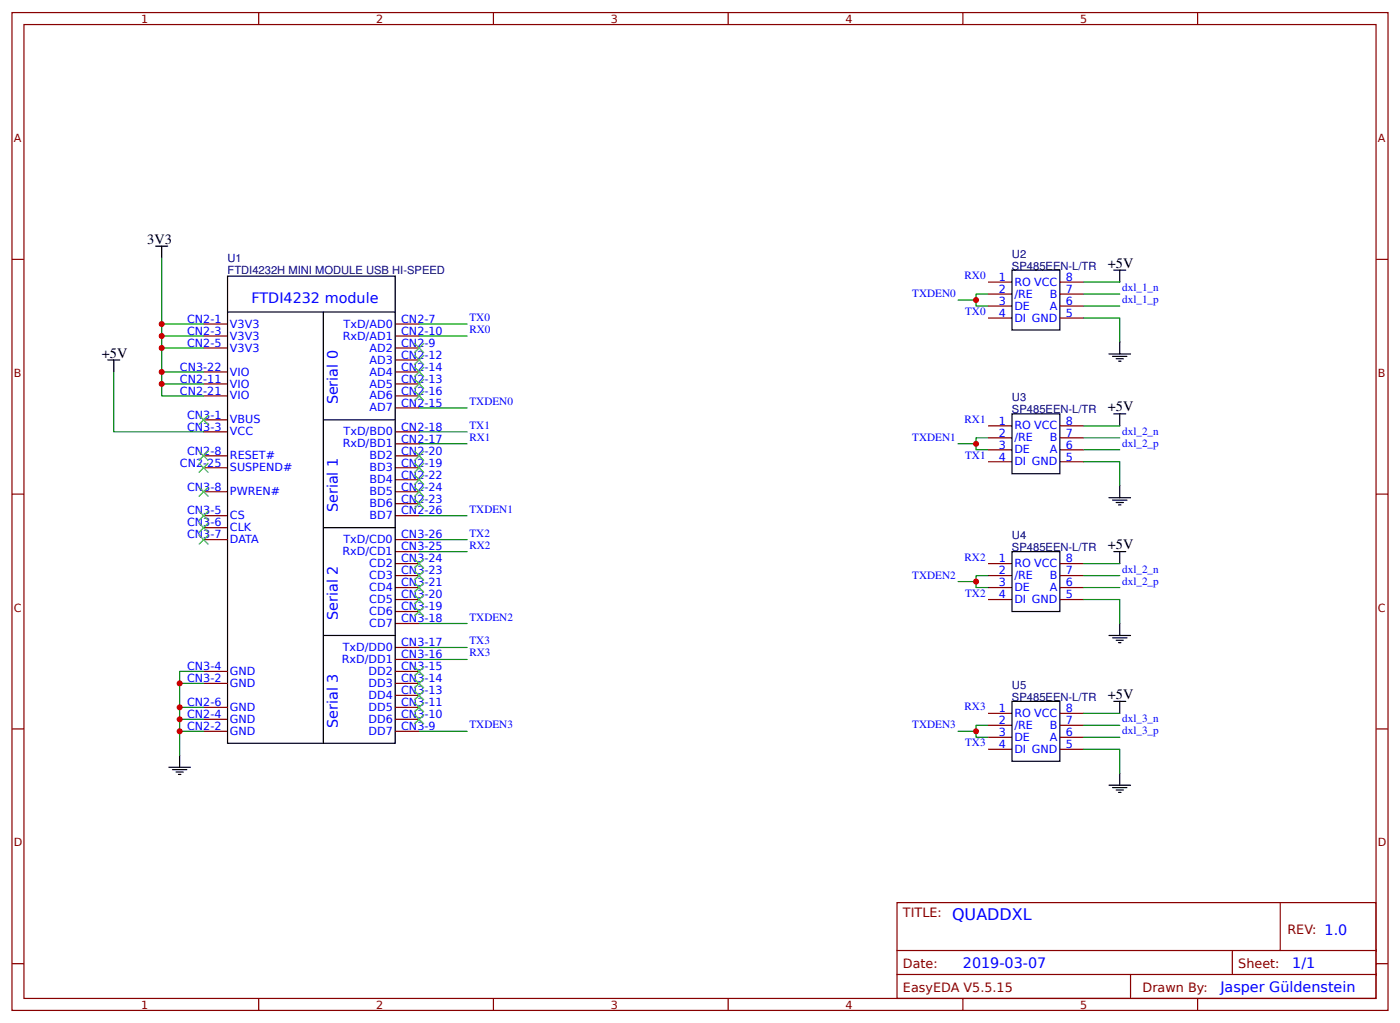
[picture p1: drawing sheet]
<svg xmlns="http://www.w3.org/2000/svg" width="309mm" height="226mm" viewBox="0 0 309 226" stroke-linecap="round" stroke-linejoin="round" font-family="sans-serif">
<g fill="none" stroke="#800" stroke-width=".26">
<path d="M2.6 2.8h304.1v220.4h-304.1zM5.3 5.4h298.7v215.1h-298.7zM57.1 2.8v2.6M109 2.8v2.6M160.9 2.8v2.6M212.7 2.8v2.6M264.6 2.8v2.6M2.6 57.3h2.7M304 57.3h2.7M45 71.6h5.3M45 74.2h5.3M45 76.9h5.3"/>
<path d="M87.3 71.6h5.3M87.3 74.2h5.3M87.3 76.9h5.3M87.3 79.5h5.3M218.3 62.3h5.3M218.3 65h5.3M218.3 67.6h5.3M218.3 70.2h5.3M234.2 62.3h5.2M234.2 65h5.2M234.2 67.6h5.2M234.2 70.2h5.2"/>
<path d="M45 82.2h5.3M45 84.8h5.3M45 87.4h5.3M45 95.4h5.3M45 92.7h5.3M87.3 82.2h5.3M87.3 84.8h5.3M87.3 87.4h5.3M87.3 90.1h5.3M87.3 95.4h5.3M87.3 98h5.3M218.3 94.1h5.3"/>
<path d="M218.3 96.7h5.3M218.3 99.4h5.3M234.2 94.1h5.2M234.2 96.7h5.2M234.2 99.4h5.2M2.6 109.1h2.7M45 100.7h5.3M45 103.3h5.3M45 108.6h5.3M45 113.9h5.3M45 119.2h5.3M45 116.5h5.3"/>
<path d="M87.3 100.7h5.3M87.3 103.3h5.3M87.3 106h5.3M87.3 108.6h5.3M87.3 111.3h5.3M87.3 113.9h5.3M87.3 119.2h5.3M218.3 102h5.3M234.2 102h5.2M304 109.1h2.7M87.3 121.8h5.3M87.3 124.5h5.3"/>
<path d="M87.3 127.1h5.3M87.3 129.8h5.3M87.3 132.4h5.3M87.3 135.1h5.3M87.3 137.7h5.3M218.3 124.5h5.3M218.3 127.1h5.3M218.3 129.8h5.3M218.3 132.4h5.3M234.2 124.5h5.2M234.2 127.1h5.2M234.2 129.8h5.2"/>
<path d="M234.2 132.4h5.2M45 148.3h5.3M45 150.9h5.3M45 156.2h5.3M45 158.9h5.3M87.3 143h5.3M87.3 145.7h5.3M87.3 148.3h5.3M87.3 150.9h5.3M87.3 153.6h5.3M87.3 156.2h5.3M87.3 158.9h5.3"/>
<path d="M218.3 157.6h5.3M234.2 157.6h5.2M2.6 161h2.7M45 161.5h5.3M87.3 161.5h5.3M218.3 160.2h5.3M218.3 162.9h5.3M218.3 165.5h5.3M234.2 160.2h5.2M234.2 162.9h5.2M234.2 165.5h5.2M304 161h2.7"/>
<path d="M198.2 199.4h105.8v21.1h-105.8zM282.8 199.4v10.5M2.6 212.9h2.7M198.2 209.9h105.8M198.2 215.2h105.8M249.8 215.2v5.3M272.3 209.9v5.3M304 212.9h2.7M57.1 220.5v2.7M109 220.5v2.7M160.9 220.5v2.7M212.7 220.5v2.7"/>
<path d="M264.6 220.5v2.7"/>
</g>
<g fill="none" stroke="#000" stroke-width=".26">
<path d="M34.4 54.4h2.6M35.7 54.4v2.6M223.6 59.7h10.6v13.2h-10.6zM246.1 59.7h2.6M247.4 59.7v2.6M23.8 79.5h2.7M25.1 79.5v2.7M50.3 61h37v103.2h-37zM50.3 68.9h37M71.4 68.9v95.3M245 78.2h4.8M245.8 78.7h3.2"/>
<path d="M246.6 79.2h1.6M247.1 79.8h.5M247.4 75.5v2.7M71.4 92.7h15.9M223.6 91.4h10.6v13.2h-10.6zM246.1 91.4h2.6M247.4 91.4v2.7M71.4 116.5h15.9M245 109.9h4.8M245.8 110.5h3.2M246.6 111h1.6M247.1 111.5h.5"/>
<path d="M247.4 107.3v2.6M223.6 121.8h10.6v13.3h-10.6zM246.1 121.8h2.6M247.4 121.8v2.7M247.4 137.7v2.7M71.4 140.4h15.9M223.6 154.9h10.6v13.2h-10.6zM245 140.4h4.8M245.8 140.9h3.2M246.1 154.9h2.6M246.6 141.4h1.6M247.1 141.9h.5"/>
<path d="M247.4 154.9v2.7M37.3 169.5h4.8M38.1 170h3.2M38.9 170.5h1.6M39.4 171.1h.6M39.7 166.8v2.7M245 173.4h4.8M245.8 174h3.2M246.6 174.5h1.6M247.1 175h.5M247.4 170.8v2.6"/>
</g>
<g fill="none" stroke="#080" stroke-width=".26">
<path d="M35.7 57v14.6h9.3M35.7 71.6v2.6h9.3M35.7 74.2v2.7h9.3M35.7 76.9v5.3h9.3M92.6 71.6h10.6M92.6 74.2h10.6M215.6 66.3v1.3h2.7M218.3 65h-2.7v1.3h-3.9M239.4 70.2h8v5.3M239.4 62.3h8M239.4 65h8M239.4 67.6h8"/>
<path d="M25.1 82.2v13.2h19.9M35.7 82.2v2.6h9.3M35.7 84.8v2.6h9.3M92.6 90.1h10.6M92.6 95.4h10.6M92.6 98h10.6M215.6 98v1.4h2.7M218.3 96.7h-2.7v1.3h-3.9M239.4 94.1h8M239.4 96.7h8M239.4 99.4h8M92.6 113.9h10.6"/>
<path d="M92.6 119.2h10.6M239.4 102h8v5.3M92.6 121.8h10.6M92.6 137.7h10.6M215.6 128.5v1.3h2.7M218.3 127.1h-2.7v1.4h-3.9M239.4 132.4h8v5.3M239.4 124.5h8M239.4 127.1h8M239.4 129.8h8M39.7 150.9h5.3M39.7 156.2h5.3"/>
<path d="M39.7 158.9h5.3M45 148.3h-5.3v18.5M92.6 143h10.6M92.6 145.7h10.6M239.4 157.6h8M39.7 161.5h5.3M92.6 161.5h10.6M215.6 161.5v1.4h2.7M218.3 160.2h-2.7v1.3h-3.9M239.4 165.5h8v5.3M239.4 160.2h8M239.4 162.9h8"/>
</g>
<g fill="#000" stroke="#3c3" stroke-width=".26">
<path d="M91.5 75.8l2.2 2.1zM93.7 75.8l-2.2 2.1z"/>
<path d="M91.5 78.4l2.2 2.2zM93.7 78.4l-2.2 2.2z"/>
<path d="M43.9 91.7l2.1 2.1zM46 91.7l-2.1 2.1z"/>
<path d="M43.9 99.6l2.1 2.1zM46 99.6l-2.1 2.1z"/>
<path d="M91.5 81.1l2.2 2.1zM91.5 83.2l2.2-2.1z"/>
<path d="M91.5 83.7l2.2 2.2zM93.7 83.7l-2.2 2.2z"/>
<path d="M91.5 86.4l2.2 2.1zM93.7 86.4l-2.2 2.1z"/>
<path d="M91.5 99.6l2.2 2.1zM93.7 99.6l-2.2 2.1z"/>
<path d="M43.9 102.3l2.1 2.1zM46 102.3l-2.1 2.1z"/>
<path d="M43.9 107.6l2.1 2.1zM46 107.6l-2.1 2.1z"/>
<path d="M43.9 112.8l2.1 2.2zM46 112.8l-2.1 2.2z"/>
<path d="M43.9 115.5l2.1 2.1zM46 115.5l-2.1 2.1z"/>
<path d="M43.9 118.1l2.1 2.2zM46 118.1l-2.1 2.2z"/>
<path d="M91.5 102.3l2.2 2.1zM93.7 102.3l-2.2 2.1z"/>
<path d="M91.5 104.9l2.2 2.1zM93.7 104.9l-2.2 2.1z"/>
<path d="M91.5 107.6l2.2 2.1zM93.7 107.6l-2.2 2.1z"/>
<path d="M91.5 110.2l2.2 2.1zM93.7 110.2l-2.2 2.1z"/>
<path d="M91.5 123.4l2.2 2.1zM93.7 123.4l-2.2 2.1z"/>
<path d="M91.5 126.1l2.2 2.1zM93.7 126.1l-2.2 2.1z"/>
<path d="M91.5 128.7l2.2 2.1zM93.7 128.7l-2.2 2.1z"/>
<path d="M91.5 131.4l2.2 2.1zM93.7 131.4l-2.2 2.1z"/>
<path d="M91.5 134l2.2 2.1zM93.7 134l-2.2 2.1z"/>
<path d="M91.5 147.2l2.2 2.2zM91.5 149.4l2.2-2.2z"/>
<path d="M91.5 149.9l2.2 2.1zM93.7 149.9l-2.2 2.1z"/>
<path d="M91.5 152.5l2.2 2.1zM93.7 152.5l-2.2 2.1z"/>
<path d="M91.5 155.2l2.2 2.1zM91.5 157.3l2.2-2.1z"/>
<path d="M91.5 157.8l2.2 2.1zM93.7 157.8l-2.2 2.1z"/>
</g>
<g fill="#c00">
<circle cx="215.6" cy="161.5" r=".66"/>
<circle cx="35.7" cy="84.8" r=".66"/>
<circle cx="35.7" cy="76.9" r=".66"/>
<circle cx="35.7" cy="71.6" r=".66"/>
<circle cx="215.6" cy="98" r=".66"/>
<circle cx="215.6" cy="66.3" r=".66"/>
<circle cx="39.7" cy="161.5" r=".66"/>
<circle cx="39.7" cy="158.9" r=".66"/>
<circle cx="39.7" cy="156.2" r=".66"/>
<circle cx="39.7" cy="150.9" r=".66"/>
<circle cx="215.6" cy="128.5" r=".66"/>
<circle cx="35.7" cy="74.2" r=".66"/>
<circle cx="35.7" cy="82.2" r=".66"/>
</g>
<text font-size="3.5" fill="#00f" x="210.3" y="203.2">QUADDXL</text>
<g font-size="3.2">
<text x="32.5" y="53.8">3V3</text>
<text x="244.7" y="59.1">+5V</text>
<text x="22.5" y="79">+5V</text>
<text x="244.7" y="90.9">+5V</text>
<text x="244.7" y="121.3">+5V</text>
<text x="244.7" y="154.4">+5V</text>
</g>
<g font-size="3.2" fill="#00f">
<text x="55.6" y="66.8">FTDI4232 module</text>
<text x="74.6" y="89.3" transform="rotate(-90 74.6 89.3)">Serial 0</text>
<text x="74.6" y="113.1" transform="rotate(-90 74.6 113.1)">Serial 1</text>
<text x="74.6" y="137" transform="rotate(-90 74.6 137)">Serial 2</text>
<text x="74.6" y="160.8" transform="rotate(-90 74.6 160.8)">Serial 3</text>
<text x="212.7" y="213.9">2019-03-07</text>
<text x="285.5" y="213.9">1/1</text>
<text x="269.6" y="219.2">Jasper Güldenstein</text>
</g>
<g font-size="2.8" fill="#800">
<text x="199.5" y="202.5">TITLE:</text>
<text x="284.4" y="206.2">REV: 1.0</text>
<text x="199.5" y="213.9">Date:</text>
<text x="273.6" y="213.9">Sheet:</text>
<text x="199.5" y="219.2">EasyEDA V5.5.15</text>
<text x="252.4" y="219.2">Drawn By:</text>
</g>
<g font-size="2.5" fill="#800">
<text x="31.2" y="5">1</text>
<text x="83.1" y="5">2</text>
<text x="134.9" y="5">3</text>
<text x="186.8" y="5">4</text>
<text x="238.7" y="5">5</text>
<text x="3" y="31.4">A</text>
<text x="304.4" y="31.4">A</text>
<text x="3" y="83.2">B</text>
<text x="304.4" y="83.2">B</text>
<text x="3" y="135.1">C</text>
<text x="304.4" y="135.1">C</text>
<text x="3" y="186.9">D</text>
<text x="304.4" y="186.9">D</text>
<text x="31.2" y="222.8">1</text>
<text x="83.1" y="222.8">2</text>
<text x="134.9" y="222.8">3</text>
<text x="186.8" y="222.8">4</text>
<text x="238.7" y="222.8">5</text>
</g>
<g font-size="2.5" fill="#000080">
<text x="50.3" y="57.9">U1</text>
<text x="223.6" y="59.5">SP485EEN-L/TR</text>
<text x="223.6" y="56.9">U2</text>
<text x="50.3" y="60.6">FTDI4232H MINI MODULE USB HI-SPEED</text>
<text x="223.6" y="88.6">U3</text>
<text x="223.6" y="91.3">SP485EEN-L/TR</text>
<text x="223.6" y="119.1">U4</text>
<text x="223.6" y="121.7">SP485EEN-L/TR</text>
<text x="223.6" y="154.8">SP485EEN-L/TR</text>
<text x="223.6" y="152.1">U5</text>
</g>
<g font-size="2.5" fill="#00f">
<text x="201.5" y="65.6">TXDEN0</text>
<text x="213.1" y="61.6">RX0</text>
<text x="220.7" y="62">1</text>
<text x="220.7" y="64.7">2</text>
<text x="224.1" y="63.1">RO VCC</text>
<text x="224.1" y="65.7">/RE</text>
<text x="231.9" y="65.7">B</text>
<text x="235.5" y="64.7">7</text>
<text x="235.5" y="62">8</text>
<text x="247.9" y="64.3">dxl_1_n</text>
<text x="41.3" y="71.3">CN2-1</text>
<text x="88.6" y="71.3">CN2-7</text>
<text x="103.7" y="70.9">TX0</text>
<text x="213.2" y="69.6">TX0</text>
<text x="220.7" y="67.3">3</text>
<text x="220.7" y="70">4</text>
<text x="224.1" y="68.4">DE</text>
<text x="224.1" y="71">DI GND</text>
<text x="231.9" y="68.4">A</text>
<text x="235.5" y="70">5</text>
<text x="235.5" y="67.3">6</text>
<text x="247.9" y="66.9">dxl_1_p</text>
<text x="41.3" y="74">CN2-3</text>
<text x="41.3" y="76.6">CN2-5</text>
<text x="50.8" y="72.4">V3V3</text>
<text x="50.8" y="75">V3V3</text>
<text x="50.8" y="77.7">V3V3</text>
<text x="75.7" y="75">RxD/AD1</text>
<text x="75.9" y="72.4">TxD/AD0</text>
<text x="81.6" y="77.7">AD2</text>
<text x="88.6" y="74">CN2-10</text>
<text x="88.6" y="76.6">CN2-9</text>
<text x="103.7" y="73.6">RX0</text>
<text x="39.8" y="81.9">CN3-22</text>
<text x="50.8" y="82.9">VIO</text>
<text x="81.6" y="80.3">AD3</text>
<text x="81.6" y="82.9">AD4</text>
<text x="88.6" y="79.2">CN2-12</text>
<text x="88.6" y="81.9">CN2-14</text>
<text x="39.8" y="84.5">CN2-11</text>
<text x="39.8" y="87.2">CN2-21</text>
<text x="50.8" y="85.6">VIO</text>
<text x="50.8" y="88.2">VIO</text>
<text x="81.6" y="85.6">AD5</text>
<text x="81.6" y="88.2">AD6</text>
<text x="88.6" y="84.5">CN2-13</text>
<text x="88.6" y="87.2">CN2-16</text>
<text x="88.6" y="89.8">CN2-15</text>
<text x="103.7" y="89.4">TXDEN0</text>
<text x="41.3" y="92.5">CN3-1</text>
<text x="41.3" y="95.1">CN3-3</text>
<text x="50.8" y="93.5">VBUS</text>
<text x="81.6" y="90.9">AD7</text>
<text x="88.6" y="95.1">CN2-18</text>
<text x="103.7" y="94.7">TX1</text>
<text x="213.1" y="93.4">RX1</text>
<text x="220.7" y="93.8">1</text>
<text x="224.1" y="94.9">RO VCC</text>
<text x="235.5" y="93.8">8</text>
<text x="41.3" y="100.4">CN2-8</text>
<text x="50.8" y="96.2">VCC</text>
<text x="50.8" y="101.5">RESET#</text>
<text x="75.7" y="98.8">RxD/BD1</text>
<text x="75.9" y="96.2">TxD/BD0</text>
<text x="81.6" y="101.5">BD2</text>
<text x="88.6" y="97.8">CN2-17</text>
<text x="88.6" y="100.4">CN2-20</text>
<text x="103.7" y="97.4">RX1</text>
<text x="201.5" y="97.4">TXDEN1</text>
<text x="213.2" y="101.3">TX1</text>
<text x="220.7" y="96.4">2</text>
<text x="220.7" y="99.1">3</text>
<text x="220.7" y="101.7">4</text>
<text x="224.1" y="97.5">/RE</text>
<text x="224.1" y="100.1">DE</text>
<text x="231.9" y="97.5">B</text>
<text x="231.9" y="100.1">A</text>
<text x="235.5" y="101.7">5</text>
<text x="235.5" y="99.1">6</text>
<text x="235.5" y="96.4">7</text>
<text x="247.9" y="98.7">dxl_2_p</text>
<text x="247.9" y="96">dxl_2_n</text>
<text x="39.8" y="103.1">CN2-25</text>
<text x="50.8" y="104.1">SUSPEND#</text>
<text x="81.6" y="104.1">BD3</text>
<text x="81.6" y="106.8">BD4</text>
<text x="88.6" y="103.1">CN2-19</text>
<text x="88.6" y="105.7">CN2-22</text>
<text x="224.1" y="102.8">DI GND</text>
<text x="41.3" y="113.6">CN3-5</text>
<text x="41.3" y="108.3">CN3-8</text>
<text x="50.8" y="109.4">PWREN#</text>
<text x="81.6" y="109.4">BD5</text>
<text x="81.6" y="112.1">BD6</text>
<text x="88.6" y="108.3">CN2-24</text>
<text x="88.6" y="111">CN2-23</text>
<text x="88.6" y="113.6">CN2-26</text>
<text x="103.7" y="113.2">TXDEN1</text>
<text x="41.3" y="116.3">CN3-6</text>
<text x="41.3" y="118.9">CN3-7</text>
<text x="50.8" y="114.7">CS</text>
<text x="50.8" y="117.3">CLK</text>
<text x="50.8" y="120">DATA</text>
<text x="75.9" y="120">TxD/CD0</text>
<text x="81.6" y="114.7">BD7</text>
<text x="88.6" y="118.9">CN3-26</text>
<text x="103.7" y="118.5">TX2</text>
<text x="75.7" y="122.6">RxD/CD1</text>
<text x="81.6" y="125.3">CD2</text>
<text x="88.6" y="121.6">CN3-25</text>
<text x="88.6" y="124.2">CN3-24</text>
<text x="103.7" y="121.2">RX2</text>
<text x="213.1" y="123.8">RX2</text>
<text x="220.7" y="124.2">1</text>
<text x="224.1" y="125.3">RO VCC</text>
<text x="235.5" y="124.2">8</text>
<text x="81.6" y="127.9">CD3</text>
<text x="81.6" y="130.6">CD4</text>
<text x="88.6" y="126.9">CN3-23</text>
<text x="88.6" y="129.5">CN3-21</text>
<text x="201.5" y="127.8">TXDEN2</text>
<text x="213.2" y="131.8">TX2</text>
<text x="220.7" y="126.9">2</text>
<text x="220.7" y="129.5">3</text>
<text x="224.1" y="127.9">/RE</text>
<text x="224.1" y="130.6">DE</text>
<text x="231.9" y="127.9">B</text>
<text x="231.9" y="130.6">A</text>
<text x="235.5" y="129.5">6</text>
<text x="235.5" y="126.9">7</text>
<text x="247.9" y="129.1">dxl_2_p</text>
<text x="247.9" y="126.5">dxl_2_n</text>
<text x="81.6" y="133.2">CD5</text>
<text x="81.6" y="135.9">CD6</text>
<text x="88.6" y="132.2">CN3-20</text>
<text x="88.6" y="134.8">CN3-19</text>
<text x="88.6" y="137.5">CN3-18</text>
<text x="103.7" y="137.1">TXDEN2</text>
<text x="220.7" y="132.2">4</text>
<text x="224.1" y="133.2">DI GND</text>
<text x="235.5" y="132.2">5</text>
<text x="75.7" y="143.8">TxD/DD0</text>
<text x="81.6" y="138.5">CD7</text>
<text x="88.6" y="142.7">CN3-17</text>
<text x="103.7" y="142.3">TX3</text>
<text x="41.3" y="148">CN3-4</text>
<text x="50.8" y="149.1">GND</text>
<text x="75.5" y="146.4">RxD/DD1</text>
<text x="81.4" y="149.1">DD2</text>
<text x="88.6" y="145.4">CN3-16</text>
<text x="88.6" y="148">CN3-15</text>
<text x="103.7" y="145">RX3</text>
<text x="41.3" y="156">CN2-6</text>
<text x="41.3" y="150.7">CN3-2</text>
<text x="50.8" y="151.7">GND</text>
<text x="81.4" y="151.7">DD3</text>
<text x="81.4" y="154.4">DD4</text>
<text x="88.6" y="150.7">CN3-14</text>
<text x="88.6" y="153.3">CN3-13</text>
<text x="88.6" y="156">CN3-11</text>
<text x="41.3" y="161.3">CN2-2</text>
<text x="41.3" y="158.6">CN2-4</text>
<text x="50.8" y="159.7">GND</text>
<text x="50.8" y="157">GND</text>
<text x="81.4" y="157">DD5</text>
<text x="81.4" y="159.7">DD6</text>
<text x="88.6" y="158.6">CN3-10</text>
<text x="88.6" y="161.3">CN3-9</text>
<text x="103.7" y="160.9">TXDEN3</text>
<text x="201.5" y="160.9">TXDEN3</text>
<text x="213.1" y="156.9">RX3</text>
<text x="220.7" y="157.3">1</text>
<text x="220.7" y="159.9">2</text>
<text x="224.1" y="158.4">RO VCC</text>
<text x="224.1" y="161">/RE</text>
<text x="231.9" y="161">B</text>
<text x="235.5" y="159.9">7</text>
<text x="235.5" y="157.3">8</text>
<text x="247.9" y="159.5">dxl_3_n</text>
<text x="50.8" y="162.3">GND</text>
<text x="81.4" y="162.3">DD7</text>
<text x="213.2" y="164.8">TX3</text>
<text x="220.7" y="162.6">3</text>
<text x="220.7" y="165.2">4</text>
<text x="224.1" y="163.6">DE</text>
<text x="224.1" y="166.3">DI GND</text>
<text x="231.9" y="163.6">A</text>
<text x="235.5" y="165.2">5</text>
<text x="235.5" y="162.6">6</text>
<text x="247.9" y="162.2">dxl_3_p</text>
</g>
</svg>
